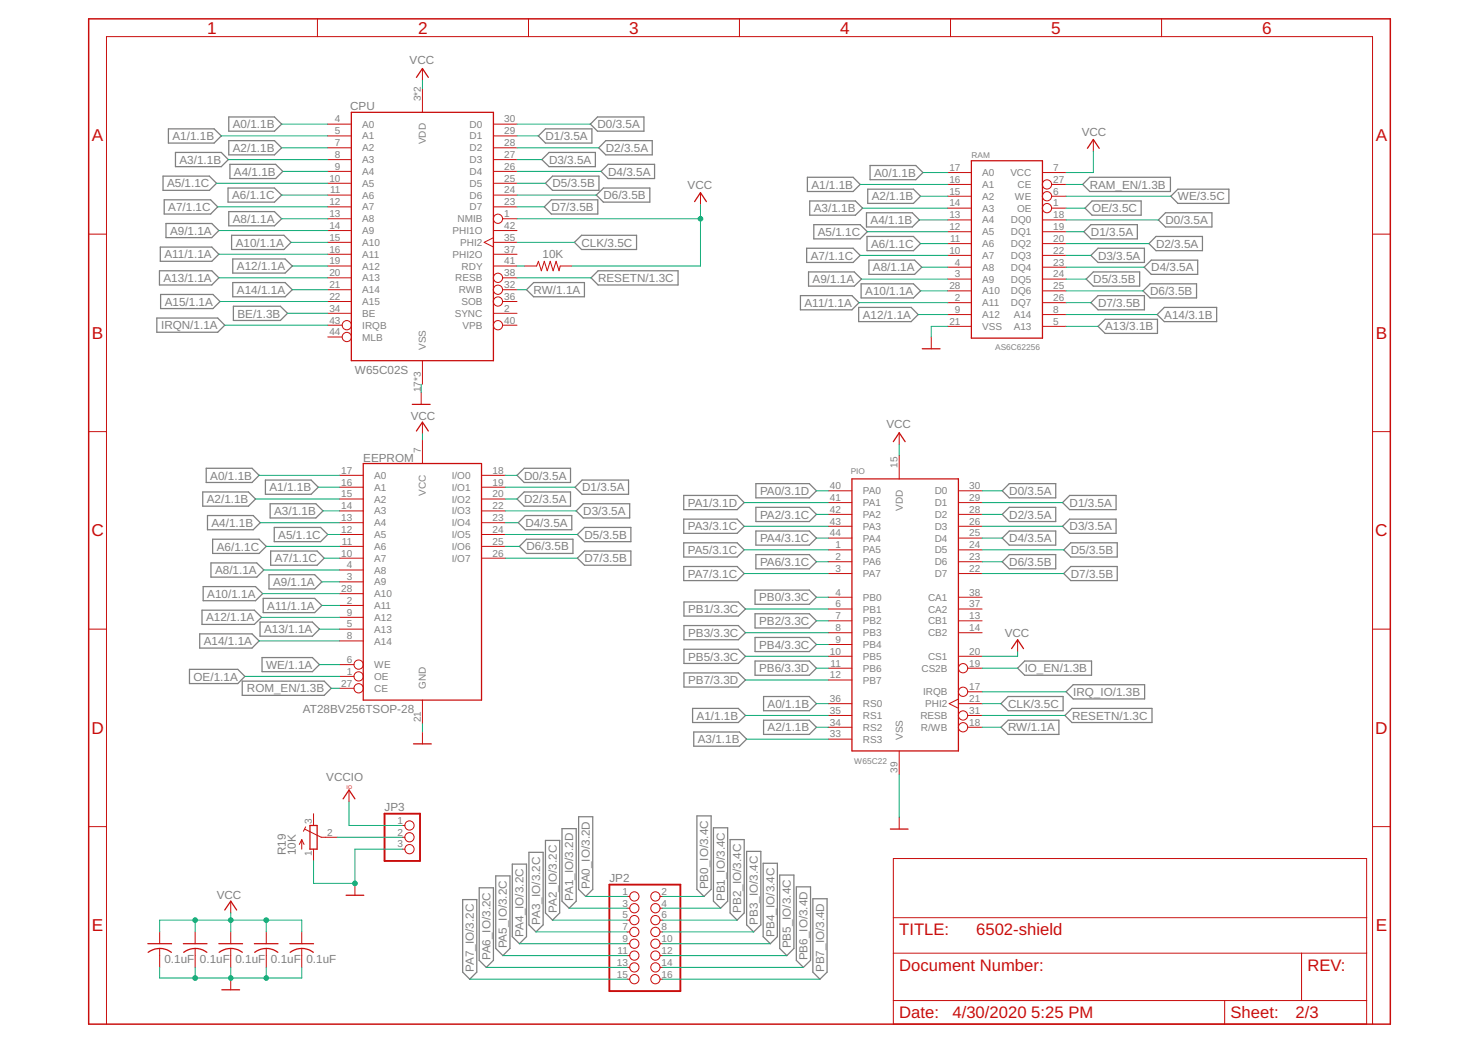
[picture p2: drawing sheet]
<svg xmlns="http://www.w3.org/2000/svg" width="297mm" height="210mm" viewBox="0 0 297 210" stroke-linecap="round" stroke-linejoin="round" font-family="sans-serif">
<g fill="none" stroke="#808080" stroke-width=".25">
<path d="M32.8 35.4h9.3l1.4 1.5-1.4 1.4h-9.3zM33.8 25.9h9.2l1.5 1.4-1.5 1.5h-9.2zM35.3 30.6h9.2l1.4 1.5-1.4 1.4h-9.2zM45.8 37.8h9.4l1.4 1.4-1.4 1.4h-9.4zM46 23.5h9.2l1.4 1.5-1.4 1.4h-9.2zM46 28.3h9.2l1.4 1.4-1.4 1.4h-9.2zM46.2 33h9.2l1.4 1.5-1.4 1.4h-9.2zM108.2 27.3l1.4-1.4h9.4v2.9h-9.4zM108.9 32.1l1.4-1.5h9.4v2.9h-9.4zM111 35.4h9.4v2.9h-9.4l-1.4-1.4zM119.8 39.2l1.5-1.4h9.3v2.8h-9.3zM120.1 23.5h9.3v2.9h-9.3l-1.4-1.4z"/>
<path d="M120.8 34.5l1.4-1.5h9.4v2.9h-9.4zM121.8 28.3h9.3v2.8h-9.3l-1.5-1.4zM162.3 35.6h9.1l1.5 1.5-1.5 1.4h-9.1zM174.4 38h9.2l1.4 1.5-1.4 1.4h-9.2zM174.9 33.3h9.1l1.5 1.4-1.5 1.4h-9.1zM219 35.6h16.2v2.9h-16.2l-1.4-1.4zM235.3 39.5l1.4-1.5h10.3v2.9h-10.3zM32 54.4h10.6l1.4 1.5-1.4 1.4h-10.6zM32.2 49.7h10.4l1.4 1.4-1.4 1.4h-10.4zM32.3 59.2h10.5l1.4 1.4-1.4 1.4h-10.5zM33 40.2h9.3l1.5 1.4-1.5 1.4h-9.3zM33.4 44.9h9.2l1.4 1.5-1.4 1.4h-9.2z"/>
<path d="M46 42.5h9.2l1.4 1.5-1.4 1.4h-9.2zM46.5 47.3h10.6l1.4 1.4-1.4 1.5h-10.6zM46.8 52.1h10.5l1.4 1.4-1.4 1.4h-10.5zM46.8 56.8h10.5l1.4 1.5-1.4 1.4h-10.5zM105.8 58.3l1.5-1.5h10.2v2.9h-10.2zM109.4 41.6l1.4-1.4h9.3v2.8h-9.3zM115.4 48.7l1.5-1.4h11v2.9h-11zM118.8 55.9l1.4-1.5h16.1v2.9h-16.1zM160.9 59.4h10.3l1.4 1.5-1.4 1.4h-10.3zM162.1 49.9h9.3l1.5 1.5-1.5 1.4h-9.3zM162.5 54.7h9.2l1.4 1.4-1.4 1.4h-9.2zM162.7 40.4h9.2l1.5 1.4-1.5 1.5h-9.2z"/>
<path d="M163.6 45.2h9.3l1.4 1.4-1.4 1.4h-9.3zM173.1 57.1h10.5l1.4 1.4-1.4 1.4h-10.5zM174.1 42.8h9.2l1.5 1.4-1.5 1.4h-9.2zM174.2 47.5h9.4l1.4 1.5-1.4 1.4h-9.4zM174.6 52.3h9.2l1.5 1.4-1.5 1.5h-9.2zM217.8 46.6l1.4-1.4h9.4v2.8h-9.4zM218.3 56.1l1.4-1.4h9.3v2.8h-9.3zM219.2 51.4l1.5-1.5h9.3v2.9h-9.3zM219.5 40.4h9.8v2.9h-9.8l-1.4-1.5zM229.7 58.5l1.4-1.4h9.4v2.8h-9.4zM230 53.7l1.4-1.4h9.3v2.9h-9.3zM232.3 47.5h9.4v2.9h-9.4l-1.4-1.4z"/>
<path d="M234.2 42.8h9.4v2.8h-9.4l-1.4-1.4zM31.5 63.9h12.3l1.4 1.5-1.4 1.4h-12.3zM46.9 61.6h9.4l1.5 1.4-1.5 1.4h-9.4zM172.6 61.8h10.5l1.4 1.4-1.4 1.5h-10.5zM219.2 60.9l1.5-1.5h9.3v2.9h-9.3zM220.7 65.6l1.4-1.4h10.5v2.8h-10.5zM232.6 63.2l1.4-1.4h10.5v2.9h-10.5zM40.7 98.9h9.2l1.5 1.4-1.5 1.5h-9.2zM41.4 94.1h9.3l1.4 1.5-1.4 1.4h-9.3zM53.3 96.5h9.2l1.5 1.5-1.5 1.4h-9.2zM103.9 95.6l1.4-1.5h9.4v2.9h-9.4zM117 96.5h9.3v2.9h-9.3l-1.4-1.4z"/>
<path d="M137.4 99.6h10.7l1.5 1.4-1.5 1.5h-10.7zM151.9 97.2h10.7l1.5 1.5-1.5 1.4h-10.7zM202.8 97.2h9.4v2.9h-9.4l-1.4-1.4zM215 99.6h9.3v2.9h-9.3l-1.4-1.5zM40.8 117.9h10.6l1.4 1.5-1.4 1.4h-10.6zM41.7 103.7h9.2l1.4 1.4-1.4 1.4h-9.2zM42.4 113.2h9.2l1.4 1.4-1.4 1.4h-9.2zM42.7 108.4h9.4l1.4 1.5-1.4 1.4h-9.4zM54.1 115.5h9.1l1.5 1.5-1.5 1.4h-9.1zM54.3 101.3h9.2l1.4 1.4-1.4 1.4h-9.2zM54.4 110.8h9.3l1.5 1.4-1.5 1.4h-9.3zM55.1 106h9.3l1.5 1.5-1.5 1.4h-9.3z"/>
<path d="M103.9 100.3l1.4-1.4h9.4v2.9h-9.4zM105.6 103.7h9.3v2.8h-9.3l-1.4-1.4zM105.8 108.4h9.3v2.9h-9.3l-1.4-1.4zM116 107.5l1.5-1.5h9.3v2.9h-9.3zM116 112.2l1.5-1.4h9.3v2.8h-9.3zM117.2 101.3h9.4v2.8h-9.4l-1.4-1.4zM137.4 113.9h10.7l1.5 1.4-1.5 1.4h-10.7zM137.4 109.1h10.7l1.5 1.5-1.5 1.4h-10.7zM137.4 104.4h10.7l1.5 1.4-1.5 1.4h-10.7zM151.7 118.6h10.9l1.5 1.5-1.5 1.4h-10.9zM151.9 111.5h10.7l1.5 1.4-1.5 1.5h-10.7zM151.9 106.8h10.7l1.5 1.4-1.5 1.4h-10.7z"/>
<path d="M151.9 102h10.7l1.5 1.4-1.5 1.5h-10.7zM201.4 103.4l1.4-1.4h9.4v2.9h-9.4zM201.4 108.2l1.4-1.4h9.4v2.8h-9.4zM202.8 111.5h9.4v2.9h-9.4l-1.4-1.5zM213.8 115.3l1.4-1.4h9.3v2.8h-9.3zM213.8 110.6l1.4-1.5h9.3v2.9h-9.3zM215 104.4h9.3v2.8h-9.3l-1.4-1.4zM38.1 134.6h9.7l1.4 1.4-1.4 1.4h-9.7zM40.1 127.4h10.6l1.4 1.5-1.4 1.4h-10.6zM40.6 122.7h10.5l1.5 1.4-1.5 1.4h-10.5zM48.7 136.9h16.5l1.4 1.5-1.4 1.4h-16.5zM52.3 125.1h10.5l1.4 1.4-1.4 1.4h-10.5z"/>
<path d="M52.7 132.2h10.1l1.4 1.4-1.4 1.4h-10.1zM52.9 120.3h10.3l1.5 1.4-1.5 1.5h-10.3zM137.5 135.3h10.9l1.4 1.4-1.4 1.4h-10.9zM137.5 121h10.9l1.4 1.4-1.4 1.5h-10.9zM137.5 125.8h10.9l1.4 1.4-1.4 1.4h-10.9zM137.5 130.5h10.9l1.4 1.5-1.4 1.4h-10.9zM151.7 132.9h10.9l1.5 1.4-1.5 1.5h-10.9zM151.7 123.4h10.9l1.5 1.4-1.5 1.5h-10.9zM151.7 128.2h10.9l1.5 1.4-1.5 1.4h-10.9zM205.9 132.9h13.5v2.9h-13.5l-1.4-1.5zM214.2 139.1l1.5-1.4h14.3v2.8h-14.3zM139.2 142.4h9.2l1.4 1.4-1.4 1.5h-9.2z"/>
<path d="M139.4 147.2h9.2l1.5 1.4-1.5 1.4h-9.2zM153.5 140h9.1l1.5 1.5-1.5 1.4h-9.1zM153.5 144.8h9.1l1.5 1.4-1.5 1.5h-9.1zM201.2 141.5l1.4-1.5h11.1v2.9h-11.1zM201.2 146.2l1.4-1.4h10.2v2.9h-10.2zM214 143.8l1.4-1.4h16.1v2.9h-16.1zM96.3 178.5h2.9v14.6l-1.5 1.4-1.4-1.4zM99.6 176.1h2.9v14.6l-1.4 1.4-1.5-1.4zM103 173.7h2.8v14.6l-1.4 1.4-1.4-1.4zM106.3 171.4h2.9v14.5l-1.5 1.5-1.4-1.5zM109.6 169h2.9v14.6l-1.5 1.4-1.4-1.4zM112.9 166.6h2.9v14.6l-1.4 1.4-1.5-1.4z"/>
<path d="M116.3 164.2h2.8v14.6l-1.4 1.4-1.4-1.4zM140.1 164h2.8v14.8l-1.4 1.4-1.4-1.4zM143.4 166.4h2.8v14.8l-1.4 1.4-1.4-1.4zM146.7 168.8h2.9v14.8l-1.5 1.4-1.4-1.4zM150.1 171.2h2.8v14.7l-1.4 1.5-1.4-1.5zM153.4 173.6h2.8v14.7l-1.4 1.4-1.4-1.4zM156.7 175.9h2.9v14.8l-1.5 1.4-1.4-1.4zM160 178.3h2.9v14.8l-1.4 1.4-1.5-1.4zM93 180.9h2.8v14.6l-1.4 1.4-1.4-1.4zM163.4 180.7h2.8v14.8l-1.4 1.4-1.4-1.4z"/>
</g>
<g fill="none" stroke="#c90d0c" stroke-width=".25">
<path d="M83.7 15.6l1.2-1.8 1.2 1.8M70.6 22.6h28.6v49.9h-28.6zM195.2 32.3h14.3v35.7h-14.3zM218.5 29.8l1.2-1.8 1.2 1.8M139.6 40.5l1.2-1.8 1.2 1.8M185.4 70.1h3.5M73 93.2h23.8v47.6h-23.8zM82.9 81.3h3.5M83.7 86.7l1.2-1.8 1.2 1.8M171.2 96.3h21.4v54.7h-21.4zM179.5 88.8l1.2-1.8 1.2 1.8M203.3 130.4l1.2-1.8 1.2 1.8"/>
<path d="M83.1 149.6h3.6M62.3 166h1.4v4.7h-1.4zM69 160.6l1.1-1.8 1.2 1.8M178.9 166.7h3.6M29.7 189.7h4.8M29.8 191.5a3.9 3.9 0 0 1 4.6 0M36.9 189.7h4.7M36.9 191.5a3.9 3.9 0 0 1 4.7 0M44 189.7h4.7M44 191.5a3.9 3.9 0 0 1 4.7 0M44.6 199h3.6M45.2 183l1.2-1.8 1.2 1.8"/>
<path d="M51.1 189.7h4.8M51.2 191.5a3.9 3.9 0 0 1 4.6 0M58.3 189.7h4.7M58.3 191.5a3.9 3.9 0 0 1 4.7 0M69.6 180h3.5"/>
</g>
<g fill="none" stroke="#c90d0c" stroke-width=".2">
<path d="M63.8 3.8v3.6M84.9 13.8v2.4M84.9 17.8v4.8M106.2 3.8v3.6M148.6 3.8v3.6M191 3.8v3.6M233.4 3.8v3.6M65.9 25h4.7M65.9 27.3h4.7M65.9 29.7h4.7M65.9 32.1h4.7M65.9 34.5h4.7"/>
<path d="M65.9 36.9h4.7M65.9 39.2h4.7M99.2 25h4.7M99.2 27.3h4.7M99.2 29.7h4.7M99.2 32.1h4.7M99.2 34.5h4.7M99.2 36.9h4.7M99.2 39.2h4.7M140.8 38.7v2.4M190.5 34.7h4.7M190.5 37.1h4.7"/>
<path d="M190.5 39.5h4.7M209.5 34.7h4.7M211.3 37.1h2.9M211.3 39.5h2.9M219.7 28v2.4M17.8 47.1h3.6M65.9 41.6h4.7M65.9 44h4.7M65.9 46.4h4.7M65.9 48.7h4.7M65.9 51.1h4.7M65.9 53.5h4.7"/>
<path d="M65.9 55.9h4.7M65.9 58.3h4.7M99.2 41.6h4.7M99.2 46.4h4.7M99.2 48.7h4.7M99.2 51.1h4.7M99.2 53.5h4.7M99.2 47.8l-1.9 .9 1.9 1M101 44h2.9M101 55.9h2.9M101 58.3h2.9M105.5 53.5h2.3l.4-1 .6 1.9 .6-1.9 .6 1.9 .6-1.9 .6 1.9 .6-1.9 .6 1.9 .2-.9h2.4"/>
<path d="M190.5 41.8h4.7M190.5 44.2h4.7M190.5 46.6h4.7M190.5 49h4.7M190.5 51.4h4.7M190.5 53.7h4.7M190.5 56.1h4.7M190.5 58.5h4.7M209.5 44.2h4.7M209.5 46.6h4.7M209.5 49h4.7M209.5 51.4h4.7"/>
<path d="M209.5 53.7h4.7M209.5 56.1h4.7M209.5 58.5h4.7M211.3 41.8h2.9M275.8 47.1h3.6M65.9 60.6h4.7M65.9 63h4.7M65.9 65.4h2.9M65.9 67.8h2.9M84.6 78.9v2.4M84.9 72.5v4.8M99.2 63h4.7"/>
<path d="M101 60.6h2.9M101 65.4h2.9M187.2 67.8v2.3M190.5 60.9h4.7M190.5 63.2h4.7M190.5 65.6h4.7M209.5 60.9h4.7M209.5 63.2h4.7M209.5 65.6h4.7M17.8 86.8h3.6M68.2 95.6h4.8M68.2 98h4.8"/>
<path d="M84.9 84.9v2.3M84.9 88.4v4.8M96.8 95.6h4.7M96.8 98h4.7M166.5 98.7h4.7M180.7 87v2.4M180.7 91.5v4.8M192.6 98.7h4.8M275.8 86.8h3.6M68.2 100.3h4.8M68.2 102.7h4.8M68.2 105.1h4.8"/>
<path d="M68.2 107.5h4.8M68.2 109.9h4.8M68.2 112.2h4.8M68.2 114.6h4.8M68.2 117h4.8M68.2 119.4h4.8M96.8 100.3h4.7M96.8 102.7h4.7M96.8 105.1h4.7M96.8 107.5h4.7M96.8 109.9h4.7M96.8 112.2h4.7"/>
<path d="M166.5 101h4.7M166.5 103.4h4.7M166.5 105.8h4.7M166.5 108.2h4.7M166.5 110.6h4.7M166.5 112.9h4.7M166.5 115.3h4.7M192.6 101h4.8M192.6 103.4h4.8M192.6 105.8h4.8M192.6 108.2h4.8M192.6 110.6h4.8"/>
<path d="M192.6 112.9h4.8M192.6 115.3h4.8M17.8 126.5h3.6M68.2 121.7h4.8M68.2 124.1h4.8M68.2 126.5h4.8M68.2 128.9h4.8M68.2 133.6h2.9M68.2 136h2.9M68.2 138.4h2.9M166.5 120.1h4.7M166.5 122.4h4.7"/>
<path d="M166.5 124.8h4.7M166.5 127.2h4.7M166.5 129.6h4.7M166.5 132h4.7M166.5 134.3h4.7M166.5 136.7h4.7M192.6 120.1h4.8M192.6 122.4h4.8M192.6 124.8h4.8M192.6 127.2h4.8M192.6 132h4.8M194.5 134.3h2.9"/>
<path d="M194.5 139.1h2.9M204.5 128.6v2.4M275.8 126.5h3.6M70.1 158.8v2.4M84.9 140.8v4.7M84.9 147.2v2.4M166.5 141.5h4.7M166.5 143.8h4.7M166.5 146.2h4.7M166.5 148.6h4.7M180.7 151v4.7M192.6 141.5h4.8"/>
<path d="M192.6 140.5l-1.8 1 1.8 .9M194.5 143.8h2.9M194.5 146.2h2.9M17.8 166.2h3.6M60.6 168.8v1.9M60.6 168.8l-.4 1M60.6 168.8l.5 1M61.3 166.7l3.3 1.6h3.2M61.4 166.2l-.4 .9M63 163.6v2.4M63 170.7v2.4M71.3 177.6v2.4"/>
<path d="M80.9 166h.5M80.9 168.3h.5M80.9 170.7h.5M179.5 172.6h95.2v33.3h-95.2zM180.7 164.3v2.4M275.8 166.2h3.6M32.1 187.4v2.3M32.1 190.7v3.8M39.2 187.4v2.3M39.2 190.7v3.8M46.4 181.2v2.4M46.4 187.4v2.3"/>
<path d="M46.4 190.7v3.8M46.4 196.6v2.4M53.5 187.4v2.3M53.5 190.7v3.8M60.6 187.4v2.3M60.6 190.7v3.8M126 180.2h.6M126 182.6h.6M126 185h.6M126 187.4h.6M126 189.7h.6M126 192.1h.6"/>
<path d="M126 194.5h.6M126 196.9h.6M132.7 180.2h.5M132.7 182.6h.5M132.7 185h.5M132.7 187.4h.5M132.7 189.7h.5M132.7 192.1h.5M132.7 194.5h.5M132.7 196.9h.5M179.5 191.6h95.2M179.5 184.5h95.2"/>
<path d="M261.6 191.6v9.6M21.4 205.9v-198.5h254.4v198.5M179.5 201.2h95.2M246.1 201.2v4.7"/>
<circle cx="210.4" cy="37.1" r=".93"/>
<circle cx="210.4" cy="39.5" r=".93"/>
<circle cx="100.1" cy="55.9" r=".93"/>
<circle cx="100.1" cy="44" r=".93"/>
<circle cx="100.1" cy="58.3" r=".93"/>
<circle cx="210.4" cy="41.8" r=".93"/>
<circle cx="69.7" cy="65.4" r=".93"/>
<circle cx="69.7" cy="67.8" r=".93"/>
<circle cx="100.1" cy="60.6" r=".93"/>
<circle cx="100.1" cy="65.4" r=".93"/>
<circle cx="72.1" cy="133.6" r=".93"/>
<circle cx="72.1" cy="138.4" r=".93"/>
<circle cx="72.1" cy="136" r=".93"/>
<circle cx="193.5" cy="134.3" r=".93"/>
<circle cx="193.5" cy="139.1" r=".93"/>
<circle cx="193.5" cy="146.2" r=".93"/>
<circle cx="193.5" cy="143.8" r=".93"/>
<circle cx="82.3" cy="170.7" r=".93"/>
<circle cx="82.3" cy="166" r=".93"/>
<circle cx="82.3" cy="168.3" r=".93"/>
<circle cx="127.5" cy="187.4" r=".93"/>
<circle cx="127.5" cy="185" r=".93"/>
<circle cx="127.5" cy="196.9" r=".93"/>
<circle cx="127.5" cy="182.6" r=".93"/>
<circle cx="127.5" cy="192.1" r=".93"/>
<circle cx="127.5" cy="194.5" r=".93"/>
<circle cx="127.5" cy="180.2" r=".93"/>
<circle cx="127.5" cy="189.7" r=".93"/>
<circle cx="131.7" cy="196.9" r=".93"/>
<circle cx="131.7" cy="185" r=".93"/>
<circle cx="131.7" cy="194.5" r=".93"/>
<circle cx="131.7" cy="192.1" r=".93"/>
<circle cx="131.7" cy="180.2" r=".93"/>
<circle cx="131.7" cy="189.7" r=".93"/>
<circle cx="131.7" cy="182.6" r=".93"/>
<circle cx="131.7" cy="187.4" r=".93"/>
</g>
<path d="M17.8 3.8h261.6v202.1h-261.6z" fill="none" stroke="#c90d0c" stroke-width=".3"/>
<path d="M77.3 163.6h7.1v9.5h-7.1zM122.5 177.9h14.2v21.4h-14.2z" fill="none" stroke="#c90d0c" stroke-width=".38"/>
<g fill="none" stroke="#0dab76" stroke-width=".2">
<path d="M84.9 16.2v1.6M43.5 36.9h22.4M44.5 27.3h21.4M45.9 32.1h20M56.6 25h9.3M56.6 29.7h9.3M56.6 39.2h9.3M56.8 34.5h9.1M103.9 25h14.8M103.9 27.3h4.3M103.9 29.7h16.4M103.9 32.1h5"/>
<path d="M103.9 34.5h16.9M103.9 36.9h5.7M103.9 39.2h15.9M172.9 37.1h17.6M185 39.5h5.5M185.5 34.7h5M214.2 39.5h21.1M214.2 37.1h3.4M219.7 30.4v4.3h-5.5M43.8 41.6h22.1M44 46.4h21.9M44 51.1h21.9"/>
<path d="M44 55.9h21.9M56.6 44h9.3M58.5 48.7h7.4M58.7 53.5h7.2M58.7 58.3h7.2M103.9 44h36.9M103.9 53.5h1.6M103.9 41.6h5.5M103.9 48.7h11.5M103.9 55.9h14.9M103.9 58.3h1.9M140.8 41.1v12.4h-25.8"/>
<path d="M172.9 51.4h17.6M173.1 56.1h17.4M173.4 41.8h17.1M174.3 46.6h16.2M184.8 44.2h5.7M185 49h5.5M185 58.5h5.5M185.3 53.7h5.2M214.2 46.6h3.6M214.2 41.8h3.9M214.2 44.2h18.6M214.2 49h16.7"/>
<path d="M214.2 51.4h5M214.2 53.7h15.8M214.2 56.1h4.1M214.2 58.5h15.5M44.2 60.6h21.7M45.2 65.4h20.7M57.8 63h8.1M84.6 77.3v1.6M172.6 60.9h17.9M184.5 63.2h6M190.5 65.6h-3.3v2.2M214.2 60.9h5"/>
<path d="M214.2 63.2h18.4M214.2 65.6h6.5M52.1 95.6h16.1M64 98h4.2M84.9 87.2v1.2M101.5 95.6h2.4M101.5 98h14.1M164.1 98.7h2.4M180.7 89.4v2.1M197.4 98.7h4M51.4 100.3h16.8M52.3 105.1h15.9"/>
<path d="M52.8 119.4h15.4M53 114.6h15.2M53.5 109.9h14.7M64.7 117h3.5M64.9 102.7h3.3M65.2 112.2h3M65.9 107.5h2.3M101.5 100.3h2.4M101.5 102.7h14.3M101.5 105.1h2.7M101.5 107.5h14.5M101.5 109.9h2.9"/>
<path d="M101.5 112.2h14.5M149.6 101h16.9M149.6 115.3h16.9M149.6 110.6h16.9M149.6 105.8h16.9M164.1 112.9h2.4M164.1 108.2h2.4M164.1 103.4h2.4M197.4 101h16.2M197.4 115.3h16.4M197.4 112.9h4M197.4 110.6h16.4"/>
<path d="M197.4 108.2h4M197.4 105.8h16.2M197.4 103.4h4M49.2 136h19M52.1 128.9h16.1M52.6 124.1h15.6M64.2 126.5h4M64.2 133.6h4M64.7 121.7h3.5M66.6 138.4h1.6M149.8 132h16.7M149.8 136.7h16.7"/>
<path d="M149.8 127.2h16.7M149.8 122.4h16.7M164.1 134.3h2.4M164.1 129.6h2.4M164.1 124.8h2.4M164.1 120.1h2.4M197.4 134.3h7.1M197.4 139.1h16.8M204.5 131v1h-7.1M84.9 145.5v1.7M149.8 143.8h16.7M150.1 148.6h16.4"/>
<path d="M164.1 141.5h2.4M164.1 146.2h2.4M180.7 155.7v8.6M197.4 141.5h3.8M197.4 146.2h3.8M197.4 143.8h16.6M63 173.1v4.5h8.3M67.8 168.3h13.1M70.1 161.2v4.8h10.8M80.9 170.7h-9.6v7.2M32.1 187.4v-2.4h28.5v2.4M32.1 194.5v2.1h28.5v-2.1"/>
<path d="M39.2 185v2.4M39.2 194.5v2.1M46.4 183.6v3.8M46.4 194.5v2.1M53.5 185v2.4M53.5 194.5v2.1M94.4 196.9h31.6M97.7 194.5h28.3M101.1 192.1h24.9M104.4 189.7h21.6M107.7 187.4h18.3M111 185h15"/>
<path d="M114.4 182.6h11.6M117.7 180.2h8.3M133.2 185h14.9M133.2 180.2h8.3M133.2 182.6h11.6M133.2 187.4h18.3M133.2 189.7h21.6M133.2 192.1h24.9M133.2 194.5h28.3M133.2 196.9h31.6"/>
</g>
<g fill="#0dab76" stroke="#0dab76" stroke-width=".2">
<circle cx="140.8" cy="44" r=".47"/>
<circle cx="46.4" cy="185" r=".47"/>
<circle cx="39.2" cy="185" r=".47"/>
<circle cx="53.5" cy="185" r=".47"/>
<circle cx="71.3" cy="177.6" r=".47"/>
<circle cx="46.4" cy="196.6" r=".47"/>
<circle cx="53.5" cy="196.6" r=".47"/>
<circle cx="39.2" cy="196.6" r=".47"/>
</g>
<g font-size="3.5" fill="#c90d0c">
<text x="41.6" y="6.8">1</text>
<text x="84.1" y="6.8">2</text>
<text x="126.5" y="6.8">3</text>
<text x="168.9" y="6.8">4</text>
<text x="211.3" y="6.8">5</text>
<text x="253.7" y="6.8">6</text>
<text x="18.5" y="28.4">A</text>
<text x="276.5" y="28.4">A</text>
<text x="18.5" y="68.1">B</text>
<text x="276.5" y="68.1">B</text>
<text x="18.4" y="107.8">C</text>
<text x="276.4" y="107.8">C</text>
<text x="18.4" y="147.6">D</text>
<text x="276.4" y="147.6">D</text>
<text x="18.5" y="187.3">E</text>
<text x="276.5" y="187.3">E</text>
</g>
<g font-size="3.3" fill="#c90d0c">
<text x="180.7" y="188.1">TITLE:</text>
<text x="196.2" y="188.1">6502-shield</text>
<text x="180.7" y="195.2">Document Number:</text>
<text x="262.8" y="195.2">REV:</text>
<text x="180.7" y="204.7">Date:</text>
<text x="191.4" y="204.7">4/30/2020</text>
<text x="207.3" y="204.7">5:25 PM</text>
<text x="247.3" y="204.7">Sheet:</text>
<text x="260.4" y="204.7">2/3</text>
</g>
<g font-size="2.3" fill="#808080">
<text x="82.3" y="12.8">VCC</text>
<text x="70.4" y="22.1">CPU</text>
<text x="34.7" y="28.2">A1/1.1B</text>
<text x="46.8" y="25.8">A0/1.1B</text>
<text x="109.6" y="28.2">D1/3.5A</text>
<text x="120.1" y="25.8">D0/3.5A</text>
<text x="217.4" y="27.3">VCC</text>
<text x="36.1" y="32.9">A3/1.1B</text>
<text x="46.8" y="30.5">A2/1.1B</text>
<text x="47" y="35.3">A4/1.1B</text>
<text x="110.3" y="32.9">D3/3.5A</text>
<text x="121.7" y="30.5">D2/3.5A</text>
<text x="122.2" y="35.3">D4/3.5A</text>
<text x="175.7" y="35.5">A0/1.1B</text>
<text x="33.6" y="37.7">A5/1.1C</text>
<text x="46.7" y="40.1">A6/1.1C</text>
<text x="111" y="37.7">D5/3.5B</text>
<text x="121.3" y="40.1">D6/3.5B</text>
<text x="138.2" y="38">VCC</text>
<text x="163.1" y="37.9">A1/1.1B</text>
<text x="175.2" y="40.3">A2/1.1B</text>
<text x="219" y="37.9">RAM_EN/1.3B</text>
<text x="236.7" y="40.3">WE/3.5C</text>
<text x="33.8" y="42.4">A7/1.1C</text>
<text x="34.2" y="47.2">A9/1.1A</text>
<text x="46.8" y="44.8">A8/1.1A</text>
<text x="110.8" y="42.4">D7/3.5B</text>
<text x="163.5" y="42.7">A3/1.1B</text>
<text x="164.4" y="47.4">A5/1.1C</text>
<text x="175" y="45.1">A4/1.1B</text>
<text x="219.2" y="47.4">D1/3.5A</text>
<text x="219.5" y="42.7">OE/3.5C</text>
<text x="234.2" y="45">D0/3.5A</text>
<text x="33" y="52">A11/1.1A</text>
<text x="47.4" y="49.6">A10/1.1A</text>
<text x="109" y="51.8">10K</text>
<text x="116.9" y="49.6">CLK/3.5C</text>
<text x="162.9" y="52.2">A7/1.1C</text>
<text x="175.1" y="49.8">A6/1.1C</text>
<text x="220.7" y="52.2">D3/3.5A</text>
<text x="232.3" y="49.8">D2/3.5A</text>
<text x="32.9" y="56.7">A13/1.1A</text>
<text x="47.6" y="54.3">A12/1.1A</text>
<text x="47.6" y="59.1">A14/1.1A</text>
<text x="107.2" y="59.1">RW/1.1A</text>
<text x="120.2" y="56.7">RESETN/1.3C</text>
<text x="163.3" y="56.9">A9/1.1A</text>
<text x="173.9" y="59.3">A10/1.1A</text>
<text x="175.4" y="54.6">A8/1.1A</text>
<text x="219.7" y="56.9">D5/3.5B</text>
<text x="231.1" y="59.3">D6/3.5B</text>
<text x="231.4" y="54.6">D4/3.5A</text>
<text x="33.1" y="61.5">A15/1.1A</text>
<text x="47.7" y="63.8">BE/1.3B</text>
<text x="161.7" y="61.7">A11/1.1A</text>
<text x="173.4" y="64.1">A12/1.1A</text>
<text x="220.7" y="61.7">D7/3.5B</text>
<text x="234" y="64.1">A14/3.1B</text>
<text x="32.4" y="66.2">IRQN/1.1A</text>
<text x="222.1" y="66.4">A13/3.1B</text>
<text x="71.3" y="75.1">W65C02S</text>
<text x="82.6" y="84.4">VCC</text>
<text x="178.1" y="86.1">VCC</text>
<text x="73" y="93">EEPROM</text>
<text x="41.6" y="101.2">A2/1.1B</text>
<text x="42.3" y="96.4">A0/1.1B</text>
<text x="54.2" y="98.8">A1/1.1B</text>
<text x="105.3" y="101.2">D2/3.5A</text>
<text x="105.3" y="96.4">D0/3.5A</text>
<text x="117" y="98.8">D1/3.5A</text>
<text x="138.2" y="101.9">PA1/3.1D</text>
<text x="152.7" y="99.5">PA0/3.1D</text>
<text x="202.8" y="99.5">D0/3.5A</text>
<text x="215" y="101.9">D1/3.5A</text>
<text x="42.5" y="105.9">A4/1.1B</text>
<text x="55.1" y="103.6">A3/1.1B</text>
<text x="105.6" y="105.9">D4/3.5A</text>
<text x="117.2" y="103.5">D3/3.5A</text>
<text x="138.2" y="106.6">PA3/3.1C</text>
<text x="152.7" y="104.3">PA2/3.1C</text>
<text x="202.8" y="104.3">D2/3.5A</text>
<text x="215" y="106.6">D3/3.5A</text>
<text x="43.6" y="110.7">A6/1.1C</text>
<text x="55.2" y="113.1">A7/1.1C</text>
<text x="55.9" y="108.3">A5/1.1C</text>
<text x="105.8" y="110.7">D6/3.5B</text>
<text x="117.5" y="113.1">D7/3.5B</text>
<text x="117.5" y="108.3">D5/3.5B</text>
<text x="138.2" y="111.4">PA5/3.1C</text>
<text x="152.7" y="113.8">PA6/3.1C</text>
<text x="152.7" y="109">PA4/3.1C</text>
<text x="202.8" y="113.8">D6/3.5B</text>
<text x="202.8" y="109">D4/3.5A</text>
<text x="215.2" y="111.4">D5/3.5B</text>
<text x="43.2" y="115.4">A8/1.1A</text>
<text x="54.9" y="117.8">A9/1.1A</text>
<text x="138.2" y="116.2">PA7/3.1C</text>
<text x="215.2" y="116.1">D7/3.5B</text>
<text x="41.4" y="125">A12/1.1A</text>
<text x="41.7" y="120.2">A10/1.1A</text>
<text x="53.7" y="122.6">A11/1.1A</text>
<text x="138.3" y="123.3">PB1/3.3C</text>
<text x="152.6" y="125.7">PB2/3.3C</text>
<text x="152.6" y="120.9">PB0/3.3C</text>
<text x="41" y="129.7">A14/1.1A</text>
<text x="53.1" y="127.3">A13/1.1A</text>
<text x="138.3" y="128">PB3/3.3C</text>
<text x="152.6" y="130.4">PB4/3.3C</text>
<text x="201.9" y="128.2">VCC</text>
<text x="38.9" y="136.8">OE/1.1A</text>
<text x="53.5" y="134.5">WE/1.1A</text>
<text x="138.3" y="137.6">PB7/3.3D</text>
<text x="138.3" y="132.8">PB5/3.3C</text>
<text x="152.6" y="135.2">PB6/3.3D</text>
<text x="205.9" y="135.2">IO_EN/1.3B</text>
<text x="49.6" y="139.2">ROM_EN/1.3B</text>
<text x="60.9" y="143.4">AT28BV256TSOP-28</text>
<text x="154.3" y="142.3">A0/1.1B</text>
<text x="202.6" y="142.3">CLK/3.5C</text>
<text x="215.7" y="139.9">IRQ_IO/1.3B</text>
<text x="140" y="144.7">A1/1.1B</text>
<text x="140.2" y="149.4">A3/1.1B</text>
<text x="154.3" y="147.1">A2/1.1B</text>
<text x="202.6" y="147.1">RW/1.1A</text>
<text x="215.4" y="144.7">RESETN/1.3C</text>
<text x="65.6" y="156.9">VCCIO</text>
<text x="77.3" y="163">JP3</text>
<text x="57.4" y="171.9" transform="rotate(-90 57.4 171.9)">R19</text>
<text x="59.4" y="171.9" transform="rotate(-90 59.4 171.9)">10K</text>
<text x="118.5" y="178.8" transform="rotate(-90 118.5 178.8)">PA0_IO/3.2D</text>
<text x="122.5" y="177.3">JP2</text>
<text x="142.3" y="178.8" transform="rotate(-90 142.3 178.8)">PB0_IO/3.4C</text>
<text x="43.6" y="180.7">VCC</text>
<text x="108.6" y="185.9" transform="rotate(-90 108.6 185.9)">PA3_IO/3.2C</text>
<text x="111.9" y="183.6" transform="rotate(-90 111.9 183.6)">PA2_IO/3.2C</text>
<text x="115.2" y="181.2" transform="rotate(-90 115.2 181.2)">PA1_IO/3.2D</text>
<text x="145.6" y="181.2" transform="rotate(-90 145.6 181.2)">PB1_IO/3.4C</text>
<text x="149" y="183.6" transform="rotate(-90 149 183.6)">PB2_IO/3.4C</text>
<text x="152.3" y="185.9" transform="rotate(-90 152.3 185.9)">PB3_IO/3.4C</text>
<text x="101.9" y="190.7" transform="rotate(-90 101.9 190.7)">PA5_IO/3.2C</text>
<text x="105.2" y="188.3" transform="rotate(-90 105.2 188.3)">PA4_IO/3.2C</text>
<text x="155.6" y="188.3" transform="rotate(-90 155.6 188.3)">PB4_IO/3.4C</text>
<text x="159" y="190.7" transform="rotate(-90 159 190.7)">PB5_IO/3.4C</text>
<text x="33" y="193.7">0.1uF</text>
<text x="40.2" y="193.7">0.1uF</text>
<text x="47.3" y="193.7">0.1uF</text>
<text x="54.5" y="193.7">0.1uF</text>
<text x="61.6" y="193.7">0.1uF</text>
<text x="95.2" y="195.5" transform="rotate(-90 95.2 195.5)">PA7_IO/3.2C</text>
<text x="98.6" y="193.1" transform="rotate(-90 98.6 193.1)">PA6_IO/3.2C</text>
<text x="162.3" y="193.1" transform="rotate(-90 162.3 193.1)">PB6_IO/3.4D</text>
<text x="165.6" y="195.5" transform="rotate(-90 165.6 195.5)">PB7_IO/3.4D</text>
</g>
<g font-size="2" fill="#808080">
<text x="84.6" y="20.4" transform="rotate(-90 84.6 20.4)">3*2</text>
<text x="67.3" y="24.6">4</text>
<text x="67.3" y="27">5</text>
<text x="67.3" y="29.4">7</text>
<text x="72.8" y="25.7">A0</text>
<text x="72.8" y="28">A1</text>
<text x="85.6" y="29" transform="rotate(-90 85.6 29)">VDD</text>
<text x="94.4" y="28">D1</text>
<text x="94.4" y="25.7">D0</text>
<text x="101.3" y="29.4">28</text>
<text x="101.3" y="27">29</text>
<text x="101.3" y="24.6">30</text>
<text x="67.3" y="31.8">8</text>
<text x="67.3" y="34.1">9</text>
<text x="72.8" y="30.4">A2</text>
<text x="72.8" y="32.8">A3</text>
<text x="72.8" y="35.2">A4</text>
<text x="94.4" y="35.2">D4</text>
<text x="94.4" y="32.8">D3</text>
<text x="94.4" y="30.4">D2</text>
<text x="101.3" y="34.1">26</text>
<text x="101.3" y="31.8">27</text>
<text x="190.8" y="34.4">17</text>
<text x="197.4" y="35.4">A0</text>
<text x="203.1" y="35.4">VCC</text>
<text x="211.7" y="34.4">7</text>
<text x="66.2" y="36.5">10</text>
<text x="66.2" y="41.3">12</text>
<text x="66.3" y="38.9">11</text>
<text x="72.8" y="37.6">A5</text>
<text x="72.8" y="39.9">A6</text>
<text x="94.4" y="39.9">D6</text>
<text x="94.4" y="37.5">D5</text>
<text x="101.3" y="41.3">23</text>
<text x="101.3" y="38.9">24</text>
<text x="101.3" y="36.5">25</text>
<text x="190.8" y="36.7">16</text>
<text x="190.8" y="39.1">15</text>
<text x="190.8" y="41.5">14</text>
<text x="197.4" y="37.8">A1</text>
<text x="197.4" y="40.2">A2</text>
<text x="204" y="40.2">WE</text>
<text x="204.5" y="37.8">CE</text>
<text x="211.7" y="41.5">1</text>
<text x="211.7" y="39.1">6</text>
<text x="211.7" y="36.7">27</text>
<text x="66.2" y="43.6">13</text>
<text x="66.2" y="46">14</text>
<text x="72.8" y="42.3">A7</text>
<text x="72.8" y="44.7">A8</text>
<text x="72.8" y="47.1">A9</text>
<text x="90.9" y="47.1">PHI1O</text>
<text x="92" y="44.7">NMIB</text>
<text x="94.4" y="42.3">D7</text>
<text x="101.3" y="46">42</text>
<text x="101.3" y="43.6">1</text>
<text x="190.8" y="43.9">13</text>
<text x="190.8" y="46.3">12</text>
<text x="197.4" y="42.5">A3</text>
<text x="197.4" y="44.9">A4</text>
<text x="197.4" y="47.3">A5</text>
<text x="203.2" y="47.3">DQ1</text>
<text x="203.2" y="44.9">DQ0</text>
<text x="204.4" y="42.5">OE</text>
<text x="211.7" y="46.3">19</text>
<text x="211.7" y="43.9">18</text>
<text x="66.2" y="48.4">15</text>
<text x="66.2" y="50.8">16</text>
<text x="66.2" y="53.2">19</text>
<text x="72.8" y="49.4">A10</text>
<text x="72.8" y="51.8">A11</text>
<text x="90.9" y="51.8">PHI2O</text>
<text x="92.5" y="49.4">PHI2</text>
<text x="101.3" y="53.2">41</text>
<text x="101.3" y="50.8">37</text>
<text x="101.3" y="48.4">35</text>
<text x="190.8" y="51">10</text>
<text x="190.9" y="48.6">11</text>
<text x="191.9" y="53.4">4</text>
<text x="197.4" y="49.7">A6</text>
<text x="197.4" y="52.1">A7</text>
<text x="203.2" y="52.1">DQ3</text>
<text x="203.2" y="49.7">DQ2</text>
<text x="211.7" y="53.4">23</text>
<text x="211.7" y="51">22</text>
<text x="211.7" y="48.6">20</text>
<text x="66.2" y="55.5">20</text>
<text x="66.2" y="57.9">21</text>
<text x="72.8" y="54.2">A12</text>
<text x="72.8" y="56.6">A13</text>
<text x="72.8" y="59">A14</text>
<text x="91.5" y="56.6">RESB</text>
<text x="92.2" y="58.9">RWB</text>
<text x="92.8" y="54.2">RDY</text>
<text x="101.3" y="57.9">32</text>
<text x="101.3" y="55.5">38</text>
<text x="190.8" y="58.1">28</text>
<text x="191.9" y="55.8">3</text>
<text x="197.4" y="54.4">A8</text>
<text x="197.4" y="56.8">A9</text>
<text x="197.4" y="59.2">A10</text>
<text x="203.2" y="59.2">DQ6</text>
<text x="203.2" y="56.8">DQ5</text>
<text x="203.2" y="54.4">DQ4</text>
<text x="211.7" y="58.1">25</text>
<text x="211.7" y="55.8">24</text>
<text x="66.2" y="60.3">22</text>
<text x="66.2" y="62.7">34</text>
<text x="66.2" y="65">43</text>
<text x="72.8" y="61.3">A15</text>
<text x="72.8" y="63.7">BE</text>
<text x="91.4" y="63.7">SYNC</text>
<text x="92.7" y="61.3">SOB</text>
<text x="101.3" y="65">40</text>
<text x="101.3" y="62.7">2</text>
<text x="101.3" y="60.3">36</text>
<text x="190.8" y="65.3">21</text>
<text x="191.9" y="60.5">2</text>
<text x="191.9" y="62.9">9</text>
<text x="197.4" y="61.6">A11</text>
<text x="197.4" y="64">A12</text>
<text x="203.2" y="61.6">DQ7</text>
<text x="203.7" y="63.9">A14</text>
<text x="211.7" y="65.3">5</text>
<text x="211.7" y="62.9">8</text>
<text x="211.7" y="60.5">26</text>
<text x="66.2" y="67.4">44</text>
<text x="72.8" y="66.1">IRQB</text>
<text x="72.8" y="68.5">MLB</text>
<text x="85.6" y="70.3" transform="rotate(-90 85.6 70.3)">VSS</text>
<text x="93" y="66.1">VPB</text>
<text x="197.4" y="66.3">VSS</text>
<text x="203.7" y="66.3">A13</text>
<text x="84.6" y="78.8" transform="rotate(-90 84.6 78.8)">17*3</text>
<text x="68.6" y="95.2">17</text>
<text x="84.6" y="91" transform="rotate(-90 84.6 91)">7</text>
<text x="99" y="95.2">18</text>
<text x="180.4" y="94.1" transform="rotate(-90 180.4 94.1)">15</text>
<text x="68.6" y="97.6">16</text>
<text x="68.6" y="100">15</text>
<text x="75.2" y="96.3">A0</text>
<text x="75.2" y="98.7">A1</text>
<text x="75.2" y="101">A2</text>
<text x="85.6" y="99.6" transform="rotate(-90 85.6 99.6)">VCC</text>
<text x="90.8" y="96.3">I/O0</text>
<text x="90.8" y="98.7">I/O1</text>
<text x="90.8" y="101">I/O2</text>
<text x="99" y="97.6">19</text>
<text x="99" y="100">20</text>
<text x="166.8" y="98.3">40</text>
<text x="166.8" y="100.7">41</text>
<text x="173.4" y="99.4">PA0</text>
<text x="173.4" y="101.8">PA1</text>
<text x="187.8" y="99.4">D0</text>
<text x="187.8" y="101.8">D1</text>
<text x="194.8" y="98.3">30</text>
<text x="194.8" y="100.7">29</text>
<text x="68.6" y="102.4">14</text>
<text x="68.6" y="104.8">13</text>
<text x="68.6" y="107.1">12</text>
<text x="75.2" y="103.4">A3</text>
<text x="75.2" y="105.8">A4</text>
<text x="90.8" y="103.4">I/O3</text>
<text x="90.8" y="105.8">I/O4</text>
<text x="99" y="102.4">22</text>
<text x="99" y="104.8">23</text>
<text x="99" y="107.1">24</text>
<text x="166.8" y="103.1">42</text>
<text x="166.8" y="105.5">43</text>
<text x="166.8" y="107.8">44</text>
<text x="173.4" y="104.1">PA2</text>
<text x="173.4" y="106.5">PA3</text>
<text x="181.4" y="102.7" transform="rotate(-90 181.4 102.7)">VDD</text>
<text x="187.8" y="104.1">D2</text>
<text x="187.8" y="106.5">D3</text>
<text x="194.8" y="103.1">28</text>
<text x="194.8" y="105.5">26</text>
<text x="194.8" y="107.8">25</text>
<text x="68.6" y="111.9">10</text>
<text x="68.7" y="109.5">11</text>
<text x="75.2" y="108.2">A5</text>
<text x="75.2" y="110.6">A6</text>
<text x="75.2" y="112.9">A7</text>
<text x="90.8" y="108.2">I/O5</text>
<text x="90.8" y="110.6">I/O6</text>
<text x="90.8" y="112.9">I/O7</text>
<text x="99" y="109.5">25</text>
<text x="99" y="111.9">26</text>
<text x="167.9" y="110.2">1</text>
<text x="167.9" y="112.6">2</text>
<text x="173.4" y="108.9">PA4</text>
<text x="173.4" y="111.3">PA5</text>
<text x="173.4" y="113.7">PA6</text>
<text x="187.8" y="108.9">D4</text>
<text x="187.8" y="111.3">D5</text>
<text x="187.8" y="113.6">D6</text>
<text x="194.8" y="110.2">24</text>
<text x="194.8" y="112.6">23</text>
<text x="68.6" y="119">28</text>
<text x="69.7" y="114.3">4</text>
<text x="69.7" y="116.6">3</text>
<text x="75.2" y="115.3">A8</text>
<text x="75.2" y="117.7">A9</text>
<text x="167.9" y="115">3</text>
<text x="167.9" y="119.7">4</text>
<text x="173.4" y="116">PA7</text>
<text x="187.8" y="116">D7</text>
<text x="194.8" y="115">22</text>
<text x="194.8" y="119.7">38</text>
<text x="69.7" y="121.4">2</text>
<text x="69.7" y="123.8">9</text>
<text x="75.2" y="120.1">A10</text>
<text x="75.2" y="122.4">A11</text>
<text x="75.2" y="124.8">A12</text>
<text x="167.9" y="122.1">6</text>
<text x="167.9" y="124.5">7</text>
<text x="173.4" y="120.8">PB0</text>
<text x="173.4" y="123.2">PB1</text>
<text x="173.4" y="125.5">PB2</text>
<text x="186.5" y="120.8">CA1</text>
<text x="186.5" y="123.2">CA2</text>
<text x="186.5" y="125.5">CB1</text>
<text x="194.8" y="122.1">37</text>
<text x="194.8" y="124.5">13</text>
<text x="69.7" y="126.2">5</text>
<text x="69.7" y="128.5">8</text>
<text x="75.2" y="127.2">A13</text>
<text x="75.2" y="129.6">A14</text>
<text x="166.8" y="131.6">10</text>
<text x="167.9" y="126.9">8</text>
<text x="167.9" y="129.2">9</text>
<text x="173.4" y="127.9">PB3</text>
<text x="173.4" y="130.3">PB4</text>
<text x="186.5" y="127.9">CB2</text>
<text x="194.8" y="126.9">14</text>
<text x="194.8" y="131.6">20</text>
<text x="69.7" y="133.3">6</text>
<text x="69.7" y="135.7">1</text>
<text x="75.2" y="134.3">WE</text>
<text x="75.2" y="136.7">OE</text>
<text x="166.8" y="136.4">12</text>
<text x="166.9" y="134">11</text>
<text x="173.4" y="132.7">PB5</text>
<text x="173.4" y="135.1">PB6</text>
<text x="173.4" y="137.4">PB7</text>
<text x="185.2" y="135">CS2B</text>
<text x="186.5" y="132.7">CS1</text>
<text x="194.8" y="134">19</text>
<text x="68.6" y="138">27</text>
<text x="75.2" y="139.1">CE</text>
<text x="85.6" y="138.6" transform="rotate(-90 85.6 138.6)">GND</text>
<text x="166.8" y="141.1">36</text>
<text x="166.8" y="143.5">35</text>
<text x="173.4" y="142.2">RS0</text>
<text x="185.5" y="139.8">IRQB</text>
<text x="186" y="142.2">PHI2</text>
<text x="194.8" y="138.8">17</text>
<text x="194.8" y="141.1">21</text>
<text x="194.8" y="143.5">31</text>
<text x="84.6" y="145.2" transform="rotate(-90 84.6 145.2)">21</text>
<text x="166.8" y="145.9">34</text>
<text x="166.8" y="148.3">33</text>
<text x="173.4" y="144.6">RS1</text>
<text x="173.4" y="146.9">RS2</text>
<text x="173.4" y="149.3">RS3</text>
<text x="181.4" y="148.8" transform="rotate(-90 181.4 148.8)">VSS</text>
<text x="185" y="144.6">RESB</text>
<text x="185.1" y="146.9">R/WB</text>
<text x="194.8" y="145.9">18</text>
<text x="180.4" y="155.4" transform="rotate(-90 180.4 155.4)">39</text>
<text x="62.7" y="165.6" transform="rotate(-90 62.7 165.6)">3</text>
<text x="79.9" y="165.6">1</text>
<text x="62.7" y="172.2" transform="rotate(-90 62.7 172.2)">1</text>
<text x="65.7" y="168">2</text>
<text x="79.9" y="168">2</text>
<text x="79.9" y="170.4">3</text>
<text x="125.1" y="179.9">1</text>
<text x="133" y="179.9">2</text>
<text x="125.1" y="182.3">3</text>
<text x="125.1" y="184.7">5</text>
<text x="133" y="182.3">4</text>
<text x="133" y="184.7">6</text>
<text x="124.1" y="191.8">11</text>
<text x="125.1" y="187">7</text>
<text x="125.1" y="189.4">9</text>
<text x="133" y="187">8</text>
<text x="133" y="189.4">10</text>
<text x="133" y="191.8">12</text>
<text x="124" y="194.2">13</text>
<text x="124" y="196.5">15</text>
<text x="133" y="194.2">14</text>
<text x="133" y="196.5">16</text>
</g>
<g font-size="1.7" fill="#808080">
<text x="195.2" y="31.8">RAM</text>
<text x="200" y="70.4">AS6C62256</text>
<text x="171" y="95.3">PIO</text>
<text x="171.7" y="153.6">W65C22</text>
</g>
<text font-size="1.1" fill="#c90d0c" x="69.7" y="158.6">IO</text>
</svg>
